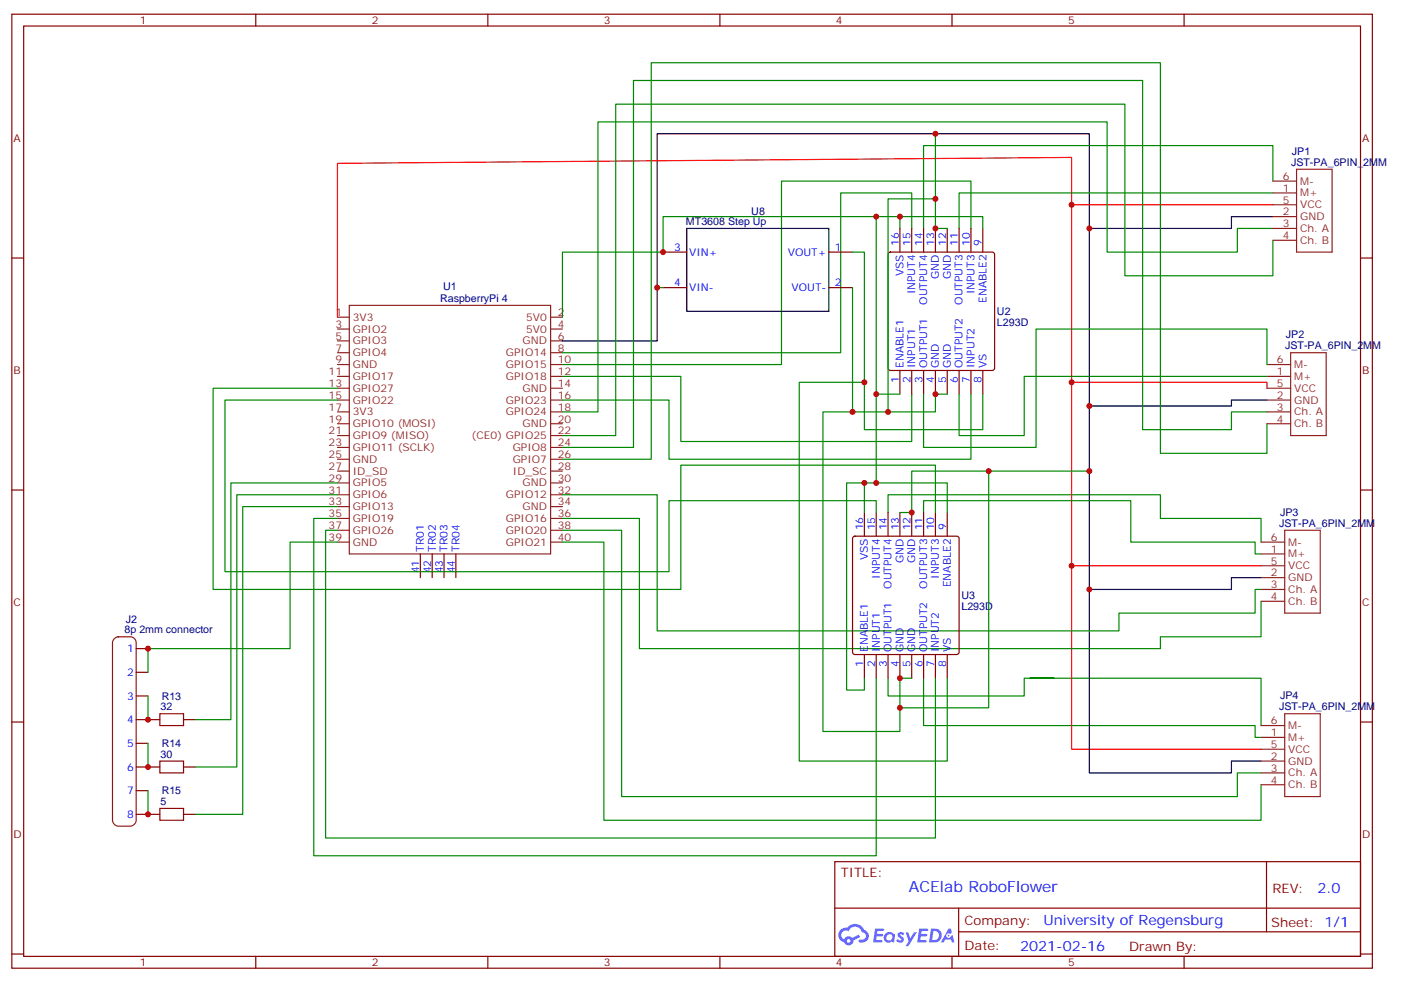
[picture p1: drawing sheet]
<svg xmlns="http://www.w3.org/2000/svg" width="417mm" height="292mm" viewBox="0 0 417 292" stroke-linecap="round" stroke-linejoin="round" font-family="sans-serif">
<g fill="none" stroke="#870000" stroke-width=".35">
<path d="M3.5 4.2h405.4v284.4h-405.4zM7.1 7.8h398.2v277.2h-398.2zM76.2 4.2v3.6M145.3 4.2v3.6M214.5 4.2v3.6M283.6 4.2v3.6M352.8 4.2v3.6M3.5 76.9h3.6M405.3 76.9h3.6M3.5 146h3.6M405.3 146h3.6M3.5 215.2h3.6"/>
<path d="M405.3 215.2h3.6M248.7 256.8h156.6v28.2h-156.6zM377.3 256.8v20.9M248.7 270.7h156.5M285.6 277.7h119.6M285.6 270.7v14.1M3.5 284.3h3.6M76.2 285v3.6M145.3 285v3.6M214.5 285v3.6M283.6 285v3.6M352.8 285v3.6"/>
<path d="M405.3 284.3h3.6"/>
</g>
<g fill="#5487ff">
<path d="M267.7 278a1.22 1.22 0 0 1 1.7 .3l-.4 .5a.47 .47 0 0 0-.3-.4 .47 .47 0 0 0-.5 .2l.1 .3a1.14 1.14 0 0 1 .8 1.7 1.14 1.14 0 0 1-1.9 0l-.2-.2 .5-.5 .7 .4a.29 .29 0 0 0 .3-.3 .29 .29 0 0 0-.2-.3 1.04 1.04 0 0 1-.6-1.7z"/>
<path d="M260.7 276.8h2.4l.3 .1-.2 .5-1.8 .1-.1 .9h1.5l.3 .3-.3 .4h-1.6l-.2 1.1h1.7l.2 .3-.2 .4h-2.6z"/>
<path d="M273.8 276.8h2.4l.3 .1-.1 .5-1.8 .1-.2 .9h1.6l.3 .3-.4 .4h-1.6l-.1 1.1h1.7l.2 .3-.2 .4h-2.6z"/>
<path d="M282.6 276.8h.7l.3 1.2-.6 .3a.69 .69 0 0 0-1 .3 .69 .69 0 0 0 .4 1 .69 .69 0 0 0 .9-.7l.5-.2 .6 2.2h-.8l-.2-.9h-1.8l-.5 .9h-.8z"/>
<path d="M269.8 277.8h.8l.6 1.9 1.1-1.9h.9l-2.6 4.2h-.8l.9-1.5z"/>
<path d="M277.4 276.8l-.6 4.1h1.3a2.11 2.11 0 0 0 2.5-2.1 2.11 2.11 0 0 0-2.5-2zM278.1 277.5a1.39 1.39 0 0 1 1.7 1.4 1.39 1.39 0 0 1-1.8 1.3h-.3z"/>
<path d="M263.7 278.4a1.54 1.54 0 0 0-.1 2.1 1.54 1.54 0 0 0 2.2 .2l.6 .2 .3-2.3-.2-.2-.4-.1a1.49 1.49 0 0 0-2.4 .1zM264 279.4a.94 .94 0 0 1 1.8 0 .94 .94 0 0 1-1.8 0z"/>
<path d="M250.4 277.1a2.18 2.18 0 0 0 1.1 3.7 1.44 1.44 0 0 0 1.6 1 1.44 1.44 0 0 0 1.2-1.5l2-1-.5-.8-1.9 1a1.47 1.47 0 0 0-2.4 .5 1.39 1.39 0 0 1-.7-2 1.39 1.39 0 0 1 2-.5 2.12 2.12 0 0 1 2.2-1.3 2.12 2.12 0 0 1 1.9 1.7 1.14 1.14 0 0 1 1.1 1.4 1.14 1.14 0 0 1-1.7 .8 .43 .43 0 0 0-.5 .3 .43 .43 0 0 0 .4 .5 1.98 1.98 0 0 0 2.5-1.2 1.98 1.98 0 0 0-1.2-2.5 3.1 3.1 0 0 0-5.3-.7l-.9 .1zM252.3 280.4a.55 .55 0 0 1 1.1 0 .55 .55 0 0 1-1.1 0z"/>
<circle cx="282.6" cy="278.9" r=".26"/>
</g>
<g fill="none" stroke="#8c2424" stroke-width=".35">
<path d="M379.2 54h7.1M379.2 57.5h7.1M386.3 50.4h10.6v24.7h-10.6zM379.2 61h7.1M379.2 64.6h7.1M379.2 68.1h7.1M379.2 71.6h7.1M100.5 94.5h3.6M100.5 98.1h3.6M104.1 91h59.9v74.1h-59.9zM164 94.5h3.6M164 98.1h3.6"/>
<path d="M100.5 101.6h3.6M100.5 105.1h3.6M100.5 108.7h3.6M100.5 112.2h3.6M100.5 115.7h3.6M100.5 119.2h3.6M164 101.6h3.6M164 105.1h3.6M164 108.7h3.6M164 112.2h3.6M164 115.7h3.6M164 119.2h3.6"/>
<path d="M377.5 108.7h7M377.5 112.2h7M377.5 115.7h7M377.5 119.2h7M384.5 105.1h10.6v24.7h-10.6zM100.5 122.8h3.6M100.5 126.3h3.6M100.5 129.8h3.6M100.5 133.3h3.6M100.5 136.9h3.6M164 122.8h3.6M164 126.3h3.6"/>
<path d="M164 129.8h3.6M164 133.3h3.6M164 136.9h3.6M377.5 122.8h7M377.5 126.3h7M100.5 140.4h3.6M100.5 143.9h3.6M100.5 147.5h3.6M100.5 151h3.6M100.5 154.5h3.6M100.5 158h3.6M164 140.4h3.6"/>
<path d="M164 143.9h3.6M164 147.5h3.6M164 151h3.6M164 154.5h3.6M164 158h3.6M382.8 158h10.5v24.7h-10.5zM100.5 161.6h3.6M164 161.6h3.6M375.7 165.1h7.1M375.7 161.6h7.1M375.7 168.6h7.1M375.7 172.2h7.1"/>
<path d="M375.7 175.7h7.1M375.7 179.2h7.1M375.7 216.3h7.1M375.7 219.8h7.1M382.8 212.7h10.5v24.7h-10.5zM375.7 223.3h7.1M375.7 226.8h7.1M375.7 230.4h7.1M375.7 233.9h7.1"/>
</g>
<g fill="none" stroke="#870000" stroke-width=".35">
<path d="M197.6 75.1h7M246.9 75.1h7.1M264.8 75.3l.5-.2h30.3l.5 .2 .2 .5v33.9l-.2 .5-.5 .2h-30.3l-.5-.2-.2-.5v-33.9zM268.1 68.1v7M271.6 68.1v7M275.2 68.1v7M278.7 68.1v7M282.2 68.1v7M285.8 68.1v7M289.3 68.1v7M292.8 68.1v7M197.6 85.7h7"/>
<path d="M246.9 85.7h7.1M268.1 110.4v7.1M271.6 110.4v7.1M275.2 110.4v7.1M278.7 110.4v7.1M282.2 110.4v7.1M285.8 110.4v7.1M289.3 110.4v7.1M292.8 110.4v7.1M257.5 152.8v7M261.1 152.8v7M264.6 152.8v7"/>
<path d="M268.1 152.8v7M271.6 152.8v7M275.2 152.8v7M278.7 152.8v7M282.2 152.8v7M125.2 165.1v7.1M128.8 165.1v7.1M132.3 165.1v7.1M135.8 165.1v7.1M254.2 160l.5-.2h30.3l.5 .2 .3 .5v33.9l-.3 .5-.5 .2h-30.3l-.5-.2-.2-.5v-33.9zM40.6 193.3h3.5M257.5 195.1v7"/>
<path d="M261.1 195.1v7M264.6 195.1v7M268.1 195.1v7M271.6 195.1v7M275.2 195.1v7M278.7 195.1v7M282.2 195.1v7M40.6 200.4h3.5M40.6 207.4h3.5M40.6 214.5h7M54.7 214.5h3.5M40.6 221.5h3.5"/>
<path d="M40.6 228.6h7M40.6 235.7h3.5M54.7 228.6h3.5M40.6 242.7h7M54.7 242.7h3.5"/>
</g>
<path d="M204.6 68.1h42.3v24.7h-42.3zM324.6 68.1v52.9h42.3v-1.8h10.6M379.2 64.6h-12.3v3.5h-42.3v-28.2h-128.8v61.7h-28.2M324.6 121v54.7h42.3v-3.5h8.8M324.6 175.7v54.7h42.3v-3.6h8.8" fill="none" stroke="#000" stroke-width=".35"/>
<g fill="none" stroke="#008700" stroke-width=".35">
<path d="M278.7 39.9v28.2h3.5M278.7 59.3h-14.1v63.5M379.2 54v-10.6h-104v24.7M379.2 57.5h-93.4v10.6M254 75.1h3.5v53h35.3v-10.6M261.1 64.6v52.9h7M268.1 68.1v-3.5h-70.5v10.5h-30v19.4M268.1 64.6h24.7v3.5M271.6 68.1v-10.6h-21.1v47.6h-82.9M289.3 68.1v-14.1h-56.5v54.7h-65.2M379.2 68.1h-10.5v7h-38.9v-38.8h-151.6v86.5h-10.6M379.2 71.6v10.6h-44.1v-51.2h-151.7v98.8h-15.8"/>
<path d="M195.8 85.7h1.8M254 85.7v37.1h24.7v-5.3h3.5M100.5 119.2h-33.5v51.2h132.3v-21.2h61.8v3.6M100.5 115.7h-37v60h139.3v-37.1h75.9v14.2M167.6 112.2h35.2v19.4h68.8v-14.1M257.5 113.9h-19.4v112.9h44.1v-24.7M261.1 117.5v26.4h-3.6v8.9M289.3 117.5v19.4h-90v-17.7h-31.7M377.5 112.2h-72.3v17.6h-19.4v-12.3M377.5 108.7v-10.6h-68.8v35.2h-33.5v-15.8M254 122.8h-8.8v95.2h22.9v-15.9h3.5M377.5 122.8h-10.6v5.3h-26.5v-104.1h-151.7v109.3h-21.1"/>
<path d="M377.5 126.3v8.8h-31.8v-116.4h-151.7v118.2h-26.4M100.5 143.9h-31.7v70.6h-10.6M100.5 147.5h-29.9v81.1h-12.4M100.5 151h-28.2v91.7h-14.1M100.5 158h-3.5v91.8h181.7v-47.7M100.5 154.5h-7v100.6h167.6v-53M167.6 147.5h28.2v40.5h137.6v-5.3h40.5v-7h1.8M167.6 154.5h22.9v38.8h155.2v-3.5h30v-10.6M167.6 158h17.6v79.4h183.5v-7h7M257.5 143.9h-5.3v61.8h5.3v-3.6M261.1 143.9h21.1v8.9M264.6 152.8v-5.3h81.1v7h30v7.1"/>
<path d="M275.2 152.8v-3.6h61.7v12.4h37v3.5h1.8M294.6 140.4v70.6h-26.5M324.6 140.4h-53v12.4h-3.5M100.5 161.6h-14.1v31.7h-42.3v7.1M167.6 161.6h12.3v82.9h195.8v-10.6M44.1 207.4v7.1M264.6 202.1v5.3h40.6v-5.3h70.5v14.2M275.2 202.1v14.2h98.7v3.5h1.8M44.1 221.5v7.1M44.1 235.7v7"/>
</g>
<path d="M319.3 61v52.9h58.2v1.8M379.2 61h-59.9v-14.1l-218.8 1.8v45.8M319.3 113.9v54.7h56.4M319.3 168.6v54.7h56.4" fill="none" stroke="#f00" stroke-width=".35"/>
<path d="M34.1 190.3l1.2-.5h3.5a1.76 1.76 0 0 1 1.8 1.8v52.9a1.89 1.89 0 0 1-1.8 1.7h-3.5a1.89 1.89 0 0 1-1.8-1.7v-52.9z" fill="none" stroke="#930" stroke-width=".35"/>
<path d="M47.6 212.7h7.1v3.6h-7.1zM47.6 226.8h7.1v3.6h-7.1zM47.6 240.9h7.1v3.6h-7.1z" fill="none" stroke="#a10000" stroke-width=".35"/>
<g fill="#c00">
<circle cx="319.3" cy="113.9" r=".88"/>
<circle cx="319.3" cy="168.6" r=".88"/>
<circle cx="324.6" cy="68.1" r=".88"/>
<circle cx="324.6" cy="121" r=".88"/>
<circle cx="324.6" cy="175.7" r=".88"/>
<circle cx="195.8" cy="85.7" r=".88"/>
<circle cx="44.1" cy="193.3" r=".88"/>
<circle cx="44.1" cy="214.5" r=".88"/>
<circle cx="44.1" cy="228.6" r=".88"/>
<circle cx="44.1" cy="242.7" r=".88"/>
<circle cx="278.7" cy="39.9" r=".88"/>
<circle cx="278.7" cy="68.1" r=".88"/>
<circle cx="278.7" cy="117.5" r=".88"/>
<circle cx="324.6" cy="140.4" r=".88"/>
<circle cx="254" cy="122.8" r=".88"/>
<circle cx="268.1" cy="202.1" r=".88"/>
<circle cx="257.5" cy="113.9" r=".88"/>
<circle cx="271.6" cy="152.8" r=".88"/>
<circle cx="319.3" cy="61" r=".88"/>
<circle cx="197.6" cy="75.1" r=".88"/>
<circle cx="268.1" cy="64.6" r=".88"/>
<circle cx="261.1" cy="64.6" r=".88"/>
<circle cx="261.1" cy="117.5" r=".88"/>
<circle cx="261.1" cy="143.9" r=".88"/>
<circle cx="257.5" cy="143.9" r=".88"/>
<circle cx="278.7" cy="59.3" r=".88"/>
<circle cx="264.6" cy="122.8" r=".88"/>
<circle cx="294.6" cy="140.4" r=".88"/>
<circle cx="268.1" cy="211" r=".88"/>
</g>
<text font-size="4.6" fill="#00f" x="270.8" y="265.8">ACElab RoboFlower</text>
<g font-size="4.2" fill="#00f">
<text x="392.5" y="266.1">2.0</text>
<text x="310.9" y="275.6">University of Regensburg</text>
<text x="304" y="283.4">2021-02-16</text>
</g>
<g font-size="3.9" fill="#800">
<text x="250.5" y="261.4">TITLE:</text>
<text x="379.1" y="266.1">REV:</text>
<text x="287.4" y="275.6">Company:</text>
<text x="378.7" y="276.2">Sheet: 1/1</text>
<text x="287.4" y="283.3">Date:</text>
<text x="336.4" y="283.4">Drawn By:</text>
</g>
<g font-size="3.2" fill="#800">
<text x="41.6" y="7.2">1</text>
<text x="110.8" y="7.2">2</text>
<text x="179.9" y="7.2">3</text>
<text x="249.1" y="7.2">4</text>
<text x="318.2" y="7.2">5</text>
<text x="4.1" y="42.3">A</text>
<text x="405.9" y="42.3">A</text>
<text x="4.1" y="111.5">B</text>
<text x="405.9" y="111.5">B</text>
<text x="4.1" y="180.6">C</text>
<text x="405.9" y="180.6">C</text>
<text x="4.1" y="249.8">D</text>
<text x="405.9" y="249.8">D</text>
<text x="41.6" y="288">1</text>
<text x="110.8" y="288">2</text>
<text x="179.9" y="288">3</text>
<text x="249.1" y="288">4</text>
<text x="318.2" y="288">5</text>
</g>
<g font-size="3.2" fill="#000080">
<text x="384.9" y="46.2">JP1</text>
<text x="384.6" y="49.4">JST-PA_6PIN_2MM</text>
<text x="223.8" y="64.1">U8</text>
<text x="204.4" y="67">MT3608 Step Up</text>
<text x="131.1" y="90">RaspberryPi 4</text>
<text x="132.1" y="86.6">U1</text>
<text x="297" y="93.9">U2</text>
<text x="297" y="97.1">L293D</text>
<text x="383.1" y="100.9">JP2</text>
<text x="382.9" y="104.1">JST-PA_6PIN_2MM</text>
<text x="381.4" y="153.8">JP3</text>
<text x="381.1" y="157">JST-PA_6PIN_2MM</text>
<text x="286.5" y="178.6">U3</text>
<text x="37.5" y="185.6">J2</text>
<text x="286.5" y="181.8">L293D</text>
<text x="37.1" y="188.7">8p 2mm connector</text>
<text x="48.2" y="208.5">R13</text>
<text x="381.4" y="208.4">JP4</text>
<text x="47.8" y="211.7">32</text>
<text x="381.1" y="211.7">JST-PA_6PIN_2MM</text>
<text x="47.8" y="225.8">30</text>
<text x="48.2" y="222.6">R14</text>
<text x="47.8" y="239.9">5</text>
<text x="48.2" y="236.7">R15</text>
</g>
<g font-size="3.2" fill="#8d2323">
<text x="382.2" y="53.6">6</text>
<text x="382.2" y="57.1">1</text>
<text x="387.3" y="55">M-</text>
<text x="387.3" y="58.6">M+</text>
<text x="382.2" y="60.7">5</text>
<text x="382.2" y="64.2">2</text>
<text x="387.3" y="62.1">VCC</text>
<text x="387.3" y="65.6">GND</text>
<text x="382.2" y="67.7">3</text>
<text x="382.2" y="71.3">4</text>
<text x="387.3" y="69.1">Ch. A</text>
<text x="387.3" y="72.7">Ch. B</text>
<text x="99.9" y="94.2">1</text>
<text x="105.1" y="95.6">3V3</text>
<text x="156.8" y="95.6">5V0</text>
<text x="166.2" y="94.2">2</text>
<text x="99.9" y="97.7">3</text>
<text x="99.9" y="101.2">5</text>
<text x="105.1" y="99.1">GPIO2</text>
<text x="156.8" y="99.1">5V0</text>
<text x="166.2" y="97.7">4</text>
<text x="166.2" y="101.2">6</text>
<text x="99.9" y="104.8">7</text>
<text x="105.1" y="102.7">GPIO3</text>
<text x="105.1" y="106.2">GPIO4</text>
<text x="150.7" y="106.2">GPIO14</text>
<text x="155.7" y="102.7">GND</text>
<text x="166.2" y="104.8">8</text>
<text x="97.9" y="111.8">11</text>
<text x="99.9" y="108.3">9</text>
<text x="105.1" y="109.7">GND</text>
<text x="105.1" y="113.2">GPIO17</text>
<text x="150.7" y="109.7">GPIO15</text>
<text x="150.7" y="113.2">GPIO18</text>
<text x="166.2" y="108.3">10</text>
<text x="166.2" y="111.8">12</text>
<text x="380.4" y="108.3">6</text>
<text x="380.4" y="111.8">1</text>
<text x="385.6" y="109.7">M-</text>
<text x="385.6" y="113.2">M+</text>
<text x="97.9" y="115.4">13</text>
<text x="97.9" y="118.9">15</text>
<text x="105.1" y="116.8">GPIO27</text>
<text x="155.7" y="116.8">GND</text>
<text x="166.2" y="115.4">14</text>
<text x="166.2" y="118.9">16</text>
<text x="380.4" y="115.4">5</text>
<text x="380.4" y="118.9">2</text>
<text x="385.6" y="116.8">VCC</text>
<text x="97.9" y="122.4">17</text>
<text x="97.9" y="125.9">19</text>
<text x="105.1" y="120.3">GPIO22</text>
<text x="105.1" y="123.8">3V3</text>
<text x="150.7" y="120.3">GPIO23</text>
<text x="150.7" y="123.8">GPIO24</text>
<text x="166.2" y="122.4">18</text>
<text x="166.2" y="125.9">20</text>
<text x="380.4" y="122.4">3</text>
<text x="380.4" y="125.9">4</text>
<text x="385.6" y="120.3">GND</text>
<text x="385.6" y="123.8">Ch. A</text>
<text x="97.9" y="129.5">21</text>
<text x="105.1" y="127.4">GPIO10 (MOSI)</text>
<text x="105.1" y="130.9">GPIO9 (MISO)</text>
<text x="140.5" y="130.9">(CE0) GPIO25</text>
<text x="155.7" y="127.4">GND</text>
<text x="166.2" y="129.5">22</text>
<text x="385.6" y="127.4">Ch. B</text>
<text x="97.9" y="133">23</text>
<text x="97.9" y="136.5">25</text>
<text x="105.1" y="134.4">GPIO11 (SCLK)</text>
<text x="105.1" y="137.9">GND</text>
<text x="152.8" y="134.4">GPIO8</text>
<text x="152.8" y="137.9">GPIO7</text>
<text x="166.2" y="133">24</text>
<text x="166.2" y="136.5">26</text>
<text x="97.9" y="140.1">27</text>
<text x="97.9" y="143.6">29</text>
<text x="105.1" y="141.5">ID_SD</text>
<text x="152.8" y="141.5">ID_SC</text>
<text x="166.2" y="140.1">28</text>
<text x="166.2" y="143.6">30</text>
<text x="97.9" y="147.1">31</text>
<text x="105.1" y="145">GPIO5</text>
<text x="105.1" y="148.5">GPIO6</text>
<text x="150.7" y="148.5">GPIO12</text>
<text x="155.7" y="145">GND</text>
<text x="166.2" y="147.1">32</text>
<text x="97.9" y="150.6">33</text>
<text x="97.9" y="154.2">35</text>
<text x="105.1" y="152">GPIO13</text>
<text x="105.1" y="155.6">GPIO19</text>
<text x="150.7" y="155.6">GPIO16</text>
<text x="155.7" y="152">GND</text>
<text x="166.2" y="150.6">34</text>
<text x="166.2" y="154.2">36</text>
<text x="97.9" y="157.7">37</text>
<text x="97.9" y="161.2">39</text>
<text x="105.1" y="159.1">GPIO26</text>
<text x="150.7" y="159.1">GPIO20</text>
<text x="166.2" y="157.7">38</text>
<text x="166.2" y="161.2">40</text>
<text x="378.6" y="161.2">6</text>
<text x="105.1" y="162.6">GND</text>
<text x="150.7" y="162.6">GPIO21</text>
<text x="378.6" y="164.7">1</text>
<text x="383.8" y="162.6">M-</text>
<text x="383.8" y="166.2">M+</text>
<text x="378.6" y="168.3">5</text>
<text x="378.6" y="171.8">2</text>
<text x="383.8" y="169.7">VCC</text>
<text x="383.8" y="173.2">GND</text>
<text x="378.6" y="175.3">3</text>
<text x="378.6" y="178.9">4</text>
<text x="383.8" y="176.7">Ch. A</text>
<text x="383.8" y="180.3">Ch. B</text>
<text x="378.6" y="215.9">6</text>
<text x="378.6" y="219.4">1</text>
<text x="383.8" y="217.3">M-</text>
<text x="383.8" y="220.8">M+</text>
<text x="378.6" y="223">5</text>
<text x="378.6" y="226.5">2</text>
<text x="383.8" y="224.4">VCC</text>
<text x="383.8" y="227.9">GND</text>
<text x="378.6" y="230">3</text>
<text x="378.6" y="233.5">4</text>
<text x="383.8" y="231.4">Ch. A</text>
<text x="383.8" y="234.9">Ch. B</text>
</g>
<g font-size="3.2" fill="#00f">
<text x="200.8" y="74.8">3</text>
<text x="205.3" y="76.2">VIN+</text>
<text x="234.7" y="76.2">VOUT+</text>
<text x="248.7" y="74.8">1</text>
<text x="267.8" y="73.4" transform="rotate(-90 267.8 73.4)">16</text>
<text x="271.3" y="73.4" transform="rotate(-90 271.3 73.4)">15</text>
<text x="274.8" y="73.4" transform="rotate(-90 274.8 73.4)">14</text>
<text x="278.3" y="73.4" transform="rotate(-90 278.3 73.4)">13</text>
<text x="281.9" y="73.4" transform="rotate(-90 281.9 73.4)">12</text>
<text x="285.4" y="73.4" transform="rotate(-90 285.4 73.4)">11</text>
<text x="288.9" y="73.4" transform="rotate(-90 288.9 73.4)">10</text>
<text x="292.5" y="73.4" transform="rotate(-90 292.5 73.4)">9</text>
<text x="269.2" y="82.4" transform="rotate(-90 269.2 82.4)">VSS</text>
<text x="279.8" y="83.1" transform="rotate(-90 279.8 83.1)">GND</text>
<text x="283.3" y="83.1" transform="rotate(-90 283.3 83.1)">GND</text>
<text x="200.8" y="85.4">4</text>
<text x="205.3" y="86.8">VIN-</text>
<text x="235.9" y="86.8">VOUT-</text>
<text x="248.7" y="85.4">2</text>
<text x="272.7" y="87.8" transform="rotate(-90 272.7 87.8)">INPUT4</text>
<text x="290.3" y="87.8" transform="rotate(-90 290.3 87.8)">INPUT3</text>
<text x="276.2" y="90.8" transform="rotate(-90 276.2 90.8)">OUTPUT4</text>
<text x="286.8" y="90.8" transform="rotate(-90 286.8 90.8)">OUTPUT3</text>
<text x="293.9" y="90.4" transform="rotate(-90 293.9 90.4)">ENABLE2</text>
<text x="269.2" y="109.7" transform="rotate(-90 269.2 109.7)">ENABLE1</text>
<text x="272.7" y="109.7" transform="rotate(-90 272.7 109.7)">INPUT1</text>
<text x="276.2" y="109.7" transform="rotate(-90 276.2 109.7)">OUTPUT1</text>
<text x="279.8" y="109.7" transform="rotate(-90 279.8 109.7)">GND</text>
<text x="283.3" y="109.7" transform="rotate(-90 283.3 109.7)">GND</text>
<text x="286.8" y="109.7" transform="rotate(-90 286.8 109.7)">OUTPUT2</text>
<text x="290.3" y="109.7" transform="rotate(-90 290.3 109.7)">INPUT2</text>
<text x="293.9" y="109.7" transform="rotate(-90 293.9 109.7)">VS</text>
<text x="267.8" y="114.2" transform="rotate(-90 267.8 114.2)">1</text>
<text x="271.3" y="114.2" transform="rotate(-90 271.3 114.2)">2</text>
<text x="274.8" y="114.2" transform="rotate(-90 274.8 114.2)">3</text>
<text x="278.3" y="114.2" transform="rotate(-90 278.3 114.2)">4</text>
<text x="281.9" y="114.2" transform="rotate(-90 281.9 114.2)">5</text>
<text x="285.4" y="114.2" transform="rotate(-90 285.4 114.2)">6</text>
<text x="288.9" y="114.2" transform="rotate(-90 288.9 114.2)">7</text>
<text x="292.5" y="114.2" transform="rotate(-90 292.5 114.2)">8</text>
<text x="257.2" y="158" transform="rotate(-90 257.2 158)">16</text>
<text x="260.7" y="158" transform="rotate(-90 260.7 158)">15</text>
<text x="264.2" y="158" transform="rotate(-90 264.2 158)">14</text>
<text x="267.8" y="158" transform="rotate(-90 267.8 158)">13</text>
<text x="271.3" y="158" transform="rotate(-90 271.3 158)">12</text>
<text x="274.8" y="158" transform="rotate(-90 274.8 158)">11</text>
<text x="278.3" y="158" transform="rotate(-90 278.3 158)">10</text>
<text x="281.9" y="158" transform="rotate(-90 281.9 158)">9</text>
<text x="126.3" y="164.4" transform="rotate(-90 126.3 164.4)">TR01</text>
<text x="129.8" y="164.4" transform="rotate(-90 129.8 164.4)">TR02</text>
<text x="133.3" y="164.4" transform="rotate(-90 133.3 164.4)">TR03</text>
<text x="136.9" y="164.4" transform="rotate(-90 136.9 164.4)">TR04</text>
<text x="258.6" y="167" transform="rotate(-90 258.6 167)">VSS</text>
<text x="269.2" y="167.8" transform="rotate(-90 269.2 167.8)">GND</text>
<text x="272.7" y="167.8" transform="rotate(-90 272.7 167.8)">GND</text>
<text x="124.9" y="170.9" transform="rotate(-90 124.9 170.9)">41</text>
<text x="128.4" y="170.9" transform="rotate(-90 128.4 170.9)">42</text>
<text x="131.9" y="170.9" transform="rotate(-90 131.9 170.9)">43</text>
<text x="135.5" y="170.9" transform="rotate(-90 135.5 170.9)">44</text>
<text x="262.1" y="172.4" transform="rotate(-90 262.1 172.4)">INPUT4</text>
<text x="279.8" y="172.4" transform="rotate(-90 279.8 172.4)">INPUT3</text>
<text x="265.6" y="175.5" transform="rotate(-90 265.6 175.5)">OUTPUT4</text>
<text x="276.2" y="175.5" transform="rotate(-90 276.2 175.5)">OUTPUT3</text>
<text x="283.3" y="175" transform="rotate(-90 283.3 175)">ENABLE2</text>
<text x="37.8" y="194.4">1</text>
<text x="258.6" y="194.4" transform="rotate(-90 258.6 194.4)">ENABLE1</text>
<text x="262.1" y="194.4" transform="rotate(-90 262.1 194.4)">INPUT1</text>
<text x="265.6" y="194.4" transform="rotate(-90 265.6 194.4)">OUTPUT1</text>
<text x="269.2" y="194.4" transform="rotate(-90 269.2 194.4)">GND</text>
<text x="272.7" y="194.4" transform="rotate(-90 272.7 194.4)">GND</text>
<text x="276.2" y="194.4" transform="rotate(-90 276.2 194.4)">OUTPUT2</text>
<text x="279.8" y="194.4" transform="rotate(-90 279.8 194.4)">INPUT2</text>
<text x="283.3" y="194.4" transform="rotate(-90 283.3 194.4)">VS</text>
<text x="37.8" y="201.4">2</text>
<text x="257.2" y="198.9" transform="rotate(-90 257.2 198.9)">1</text>
<text x="260.7" y="198.9" transform="rotate(-90 260.7 198.9)">2</text>
<text x="264.2" y="198.9" transform="rotate(-90 264.2 198.9)">3</text>
<text x="267.8" y="198.9" transform="rotate(-90 267.8 198.9)">4</text>
<text x="271.3" y="198.9" transform="rotate(-90 271.3 198.9)">5</text>
<text x="274.8" y="198.9" transform="rotate(-90 274.8 198.9)">6</text>
<text x="278.3" y="198.9" transform="rotate(-90 278.3 198.9)">7</text>
<text x="281.9" y="198.9" transform="rotate(-90 281.9 198.9)">8</text>
<text x="37.8" y="208.5">3</text>
<text x="37.8" y="215.5">4</text>
<text x="37.8" y="222.6">5</text>
<text x="37.8" y="229.7">6</text>
<text x="37.8" y="236.7">7</text>
<text x="37.8" y="243.8">8</text>
</g>
</svg>
